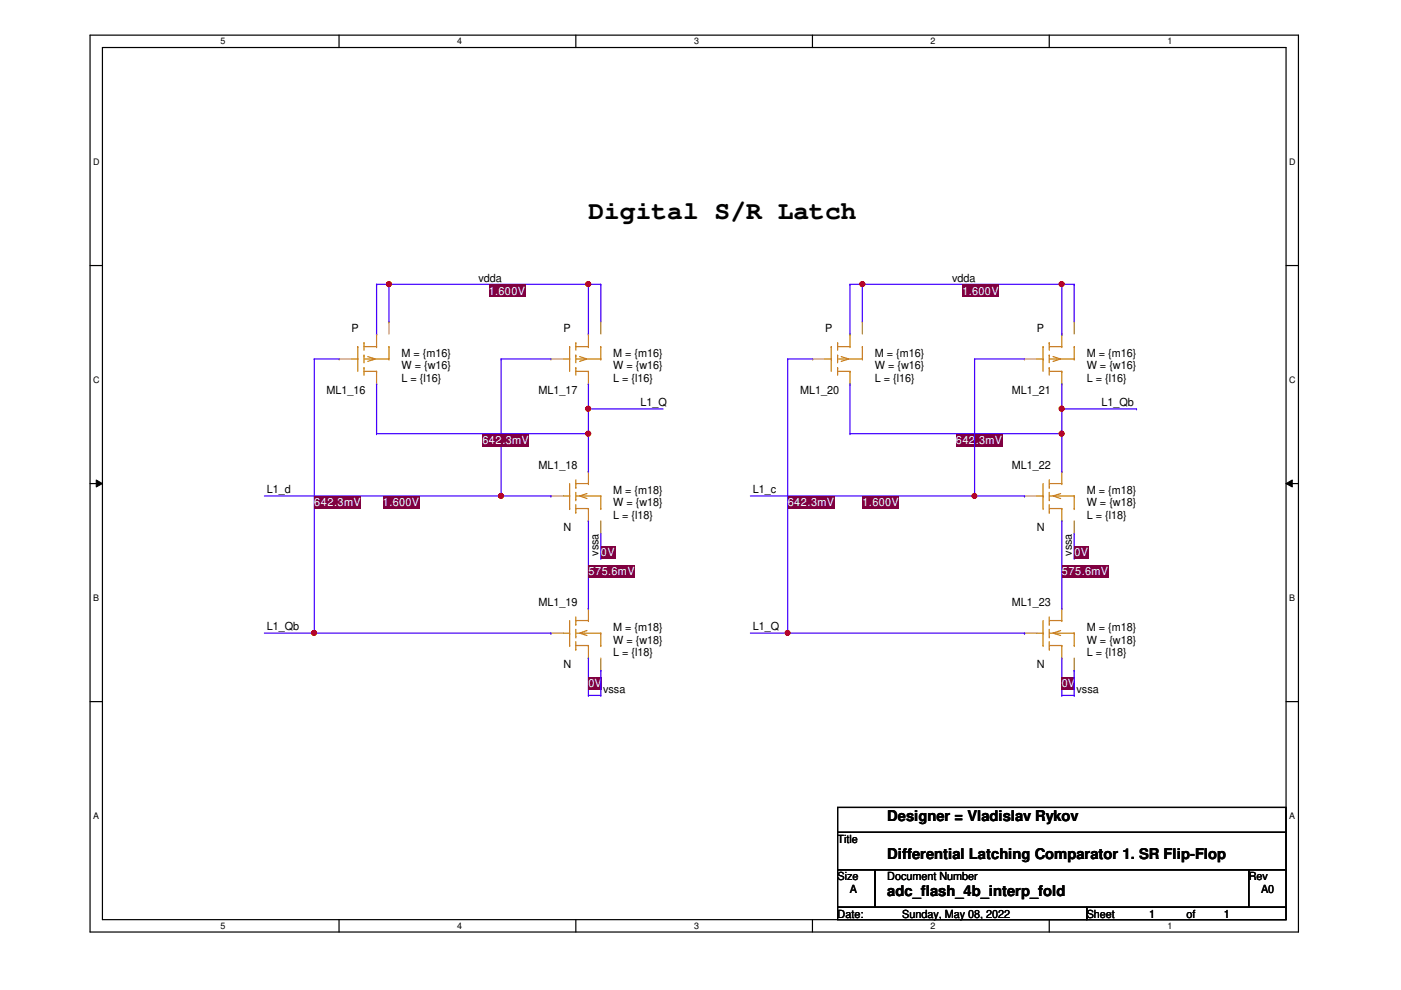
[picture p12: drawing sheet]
<svg xmlns="http://www.w3.org/2000/svg" width="297mm" height="210mm" viewBox="0 0 297 210" stroke-linecap="round" stroke-linejoin="round" font-family="sans-serif">
<g fill="none" stroke="#000" stroke-width=".25">
<path d="M19.1 7.5h256.2v190.1h-256.2zM21.7 10.1h251v184.9h-251zM71.9 7.5v2.6M122.1 7.5v2.6M172.3 7.5v2.6M222.5 7.5v2.6M19.1 56.3h2.6M272.7 56.3h2.6M19.1 102.5h2.6M272.7 102.5h2.6M19.1 148.8h2.6M272.7 148.8h2.6"/>
<path d="M177.6 171.2h95.1v5.3h-95.1zM177.6 176.5h95.1v7.9h-95.1zM71.9 195v2.6M122.1 195v2.6M172.3 195v2.6M177.6 184.4h7.9v8h-7.9zM177.6 192.4h52.8v2.6h-52.8zM185.5 184.4h79.3v8h-79.3zM222.5 195v2.6M230.4 192.4h42.3v2.6h-42.3zM264.8 184.4h7.9v8h-7.9z"/>
</g>
<path d="M20.4 101.8l1.3 .7-1.3 .8zM272.7 102.5l1.3-.7v1.5z" fill="#000"/>
<path d="M20.4 101.8l1.3 .7-1.3 .8zM272.7 102.5l1.3-.7v1.5z" fill="none" stroke="#000" stroke-width=".21"/>
<g fill="none" stroke="#cc8006" stroke-width=".25">
<path d="M74.5 76.1h1.4M75.9 73.5h.1M75.9 76.1h.1M75.9 73.5v5.2M77.2 78h.1M77.2 75.3h.1M77.2 72.7h.1M77.2 73.5h2.6M77.2 78.7h2.6M77.2 76.1h5.3M77.2 72.7v1.6M77.2 75.3v1.6"/>
<path d="M77.2 78v1.5M78 75.6l1.6 .5-1.6 .5M79.8 73.5h.1M79.8 78.7h.1M79.8 70.8h.1M79.8 70.8v2.7M79.8 78.7v2.7M82.5 73.5h.1M82.5 76.1h.1M82.5 73.5v2.6M119.5 76.1h1.3M120.8 73.5h.1"/>
<path d="M120.8 76.1h.1M120.8 73.5v5.2M122.1 78h.1M122.1 75.3h.1M122.1 72.7h.1M122.1 73.5h2.7M122.1 78.7h2.7M122.1 76.1h5.3M122.1 72.7v1.6M122.1 75.3v1.6M122.1 78v1.5M122.9 75.6l1.6 .5-1.6 .5"/>
<path d="M124.8 73.5h.1M124.8 78.7h.1M124.8 70.8h.1M124.8 70.8v2.7M124.8 78.7v2.7M127.4 73.5h.1M127.4 76.1h.1M127.4 73.5v2.6M174.9 76.1h1.3M176.2 73.5h.1M176.2 76.1h.1M176.2 73.5v5.2"/>
<path d="M177.6 78h.1M177.6 75.3h.1M177.6 72.7h.1M177.6 73.5h2.6M177.6 78.7h2.6M177.6 76.1h5.2M177.6 72.7v1.6M177.6 75.3v1.6M177.6 78v1.5M178.4 75.6l1.6 .5-1.6 .5M180.2 73.5h.1M180.2 78.7h.1"/>
<path d="M180.2 70.8h.1M180.2 70.8v2.7M180.2 78.7v2.7M182.8 73.5h.1M182.8 76.1h.1M182.8 73.5v2.6M219.8 76.1h1.3M221.1 73.5h.1M221.1 76.1h.1M221.1 73.5v5.2M222.5 78h.1M222.5 75.3h.1"/>
<path d="M222.5 72.7h.1M222.5 73.5h2.6M222.5 78.7h2.6M222.5 76.1h5.3M222.5 72.7v1.6M222.5 75.3v1.6M222.5 78v1.5M223.3 75.6l1.6 .5-1.6 .5M225.1 73.5h.1M225.1 78.7h.1M225.1 70.8h.1M225.1 70.8v2.7"/>
<path d="M225.1 78.7v2.7M227.8 73.5h.1M227.8 76.1h.1M227.8 73.5v2.6M79.8 81.4h.1M124.8 99.9h.1M124.8 81.4h.1M124.8 99.9v2.6M180.2 81.4h.1M225.1 81.4h.1M225.1 99.9h.1M225.1 99.9v2.6"/>
<path d="M119.5 105.2h1.3M120.8 107.8h.1M120.8 105.2h.1M120.8 102.5v5.3M122.1 103.3h.1M122.1 106h.1M122.1 108.6h.1M122.1 107.8h2.7M122.1 102.5h2.7M122.1 105.2h5.3M122.1 101.7v1.6M122.1 104.4v1.6"/>
<path d="M122.1 107v1.6M124.5 104.6l-1.6 .6 1.6 .5M124.8 107.8h.1M124.8 102.5h.1M124.8 110.4h.1M124.8 107.8v2.6M127.4 107.8h.1M127.4 105.2h.1M127.4 105.2v2.6M219.8 105.2h1.3M221.1 107.8h.1M221.1 105.2h.1"/>
<path d="M221.1 102.5v5.3M222.5 103.3h.1M222.5 106h.1M222.5 108.6h.1M222.5 101.7v1.6M222.5 104.4v1.6M222.5 107v1.6M222.5 107.8h2.6M222.5 102.5h2.6M222.5 105.2h5.3M224.9 104.6l-1.6 .6 1.6 .5M225.1 107.8h.1"/>
<path d="M225.1 102.5h.1M225.1 110.4h.1M225.1 107.8v2.6M227.8 107.8h.1M227.8 105.2h.1M227.8 105.2v2.6M119.5 134.2h1.3M120.8 136.9h.1M120.8 134.2h.1M120.8 131.6v5.3M122.1 132.4h.1M122.1 135h.1"/>
<path d="M122.1 137.7h.1M122.1 136.9h2.7M122.1 131.6h2.7M122.1 134.2h5.3M122.1 130.8v1.6M122.1 133.4v1.6M122.1 136.1v1.6M124.5 133.7l-1.6 .5 1.6 .5M124.8 136.9h.1M124.8 131.6h.1M124.8 139.5h.1M124.8 128.9h.1"/>
<path d="M124.8 128.9v2.7M124.8 136.9v2.6M127.4 136.9h.1M127.4 134.2h.1M127.4 134.2v2.7M219.8 134.2h1.3M221.1 136.9h.1M221.1 134.2h.1M221.1 131.6v5.3M222.5 132.4h.1M222.5 135h.1M222.5 137.7h.1"/>
<path d="M222.5 136.9h2.6M222.5 131.6h2.6M222.5 134.2h5.3M222.5 130.8v1.6M222.5 133.4v1.6M222.5 136.1v1.6M224.9 133.7l-1.6 .5 1.6 .5M225.1 136.9h.1M225.1 131.6h.1M225.1 139.5h.1M225.1 128.9h.1M225.1 128.9v2.7"/>
<path d="M225.1 136.9v2.6M227.8 136.9h.1M227.8 134.2h.1M227.8 134.2v2.7"/>
</g>
<g fill="none" stroke="#a84" stroke-width=".25">
<path d="M71.9 76.1h.1M71.9 76.1h2.6M79.8 70.8h.1M82.5 68.2h.1M82.5 68.2v2.6M116.8 76.1h.1M116.8 76.1h2.7M124.8 70.8h.1M127.4 68.2h.1M127.4 68.2v2.6M172.3 76.1h.1M172.3 76.1h2.6"/>
<path d="M180.2 70.8h.1M182.8 68.2h.1M182.8 68.2v2.6M217.2 76.1h.1M217.2 76.1h2.6M225.1 70.8h.1M227.8 68.2h.1M227.8 68.2v2.6M79.8 81.4h.1M124.8 99.9h.1M124.8 81.4h.1M180.2 81.4h.1"/>
<path d="M225.1 81.4h.1M225.1 99.9h.1M116.8 105.2h.1M116.8 105.2h2.7M124.8 110.4h.1M127.4 113.1h.1M127.4 110.4v2.7M217.2 105.2h.1M217.2 105.2h2.6M225.1 110.4h.1M227.8 113.1h.1M227.8 110.4v2.7"/>
<path d="M116.8 134.2h.1M116.8 134.2h2.7M124.8 139.5h.1M124.8 128.9h.1M127.4 139.5v2.7M217.2 134.2h.1M217.2 134.2h2.6M225.1 139.5h.1M225.1 128.9h.1M227.8 139.5v2.7M127.4 142.2h.1M227.8 142.2h.1"/>
</g>
<path d="M79.8 60.3h.1M79.8 60.3v10.5M79.8 60.3h47.6M82.5 60.3h.1M82.5 60.3v7.9M124.8 60.3h.1M124.8 60.3v10.5M127.4 60.3h.1M127.4 60.3v7.9" fill="none" stroke="#4200ff" stroke-width=".25"/>
<circle cx="124.7" cy="60.2" r=".51" fill="#f00"/>
<circle cx="124.7" cy="60.2" r=".51" fill="none" stroke="#f00" stroke-width=".25"/>
<circle cx="82.5" cy="60.2" r=".51" fill="#f00"/>
<circle cx="82.5" cy="60.2" r=".51" fill="none" stroke="#f00" stroke-width=".25"/>
<path d="M103.6 60.3h7.8v2.7h-7.8z" fill="#800040"/>
<path d="M124.8 86.7h.1M124.8 81.4v5.3M124.8 110.4v18.5M124.8 128.9h.1" fill="none" stroke="#4200ff" stroke-width=".25"/>
<g fill="#800040">
<path d="M124.8 119.7h2.8v2.8h-2.8z"/>
<path d="M127.6 119.7h7v2.8h-7z"/>
</g>
<path d="M56 105.2h50.3M106.3 105.2h.1M56 134.2h10.6M66.6 134.2h.1" fill="none" stroke="#4200ff" stroke-width=".25"/>
<path d="M81.2 105.2h7.7v2.7h-7.7z" fill="#800040"/>
<path d="M106.3 76.1h.1M106.3 76.1h10.5M106.3 76.1v29.1M106.3 105.2h.1" fill="none" stroke="#4200ff" stroke-width=".25"/>
<circle cx="106.2" cy="105.2" r=".51" fill="#f00"/>
<circle cx="106.2" cy="105.2" r=".51" fill="none" stroke="#f00" stroke-width=".25"/>
<path d="M66.6 76.1h.1M66.6 76.1h5.3M66.6 76.1v58.1M106.3 105.2h10.5M116.8 105.2h.1M66.6 134.2h.1" fill="none" stroke="#4200ff" stroke-width=".25"/>
<circle cx="66.6" cy="134.2" r=".51" fill="#f00"/>
<circle cx="66.6" cy="134.2" r=".51" fill="none" stroke="#f00" stroke-width=".25"/>
<g fill="#800040">
<path d="M66.6 105.2h4.2v2.7h-4.2z"/>
<path d="M70.9 105.2h5.6v2.7h-5.6z"/>
</g>
<path d="M79.8 91.9h.1M79.8 81.4v10.5M79.8 91.9h45M124.8 91.9h.1M66.6 134.2h50.2M116.8 134.2h.1" fill="none" stroke="#4200ff" stroke-width=".25"/>
<circle cx="124.7" cy="91.9" r=".51" fill="#f00"/>
<circle cx="124.7" cy="91.9" r=".51" fill="none" stroke="#f00" stroke-width=".25"/>
<g fill="#800040">
<path d="M102.3 91.9h4.2v2.8h-4.2z"/>
<path d="M106.5 91.9h5.7v2.8h-5.7z"/>
</g>
<path d="M124.8 99.9h.1M124.8 86.7h.1M124.8 91.9v8M124.8 86.7h15.8" fill="none" stroke="#4200ff" stroke-width=".25"/>
<circle cx="124.7" cy="86.7" r=".51" fill="#f00"/>
<circle cx="124.7" cy="86.7" r=".51" fill="none" stroke="#f00" stroke-width=".25"/>
<path d="M124.8 86.7h.1M124.8 86.7v5.2M124.8 139.5v7.9M124.8 147.4h.1" fill="none" stroke="#4200ff" stroke-width=".25"/>
<path d="M124.8 143.5h2.8v2.7h-2.8z" fill="#800040"/>
<path d="M127.4 118.4h.1M127.4 113.1v5.3M124.8 147.4h2.6M127.4 147.4h.1M127.4 142.2h.1M127.4 142.2v5.2" fill="none" stroke="#4200ff" stroke-width=".25"/>
<path d="M127.4 115.7h3.1v2.8h-3.1z" fill="#800040"/>
<path d="M180.2 60.3h.1M180.2 60.3v10.5M180.2 60.3h44.9M182.8 60.3h.1M182.8 60.3v7.9M225.1 60.3h.1M227.8 60.3h.1M227.8 60.3v7.9" fill="none" stroke="#4200ff" stroke-width=".25"/>
<circle cx="182.8" cy="60.2" r=".51" fill="#f00"/>
<circle cx="182.8" cy="60.2" r=".51" fill="none" stroke="#f00" stroke-width=".25"/>
<circle cx="225.1" cy="60.2" r=".51" fill="#f00"/>
<circle cx="225.1" cy="60.2" r=".51" fill="none" stroke="#f00" stroke-width=".25"/>
<path d="M204 60.3h7.8v2.7h-7.8z" fill="#800040"/>
<path d="M225.1 70.8h.1M227.8 60.3h.1M227.8 60.3h-2.7v10.5M225.1 86.7h.1M225.1 81.4v5.3M225.1 110.4v18.5M225.1 128.9h.1" fill="none" stroke="#4200ff" stroke-width=".25"/>
<g fill="#800040">
<path d="M225.1 119.7h4.2v2.8h-4.2z"/>
<path d="M229.4 119.7h5.6v2.8h-5.6z"/>
</g>
<path d="M225.1 139.5v7.9M225.1 147.4h.1" fill="none" stroke="#4200ff" stroke-width=".25"/>
<path d="M225.1 143.5h2.8v2.7h-2.8z" fill="#800040"/>
<path d="M227.8 118.4h.1M227.8 113.1v5.3M225.1 147.4h2.7M227.8 147.4h.1M227.8 142.2h.1M227.8 142.2v5.2" fill="none" stroke="#4200ff" stroke-width=".25"/>
<path d="M227.8 115.7h3v2.8h-3z" fill="#800040"/>
<path d="M159.1 105.2h47.5M206.6 105.2h.1" fill="none" stroke="#4200ff" stroke-width=".25"/>
<path d="M182.9 105.2h7.7v2.7h-7.7z" fill="#800040"/>
<path d="M180.2 91.9h.1M180.2 81.4v10.5M180.2 91.9h44.9M225.1 91.9h.1M159.1 134.2h7.9M167 134.2h.1" fill="none" stroke="#4200ff" stroke-width=".25"/>
<circle cx="225.1" cy="91.9" r=".51" fill="#f00"/>
<circle cx="225.1" cy="91.9" r=".51" fill="none" stroke="#f00" stroke-width=".25"/>
<g fill="#800040">
<path d="M202.6 91.9h4.2v2.8h-4.2z"/>
<path d="M206.9 91.9h5.7v2.8h-5.7z"/>
</g>
<path d="M167 76.1h.1M167 76.1h5.3M167 76.1v58.1M225.1 99.9h.1M225.1 91.9v8M167 134.2h.1" fill="none" stroke="#4200ff" stroke-width=".25"/>
<circle cx="167" cy="134.2" r=".5" fill="#f00"/>
<circle cx="167" cy="134.2" r=".5" fill="none" stroke="#f00" stroke-width=".25"/>
<g fill="#800040">
<path d="M167 105.2h4.2v2.7h-4.2z"/>
<path d="M171.2 105.2h5.7v2.7h-5.7z"/>
</g>
<path d="M206.6 76.1h.1M206.6 76.1h10.6M206.6 76.1v29.1M206.6 105.2h.1M167 134.2h50.2M217.2 134.2h.1" fill="none" stroke="#4200ff" stroke-width=".25"/>
<circle cx="206.6" cy="105.2" r=".5" fill="#f00"/>
<circle cx="206.6" cy="105.2" r=".5" fill="none" stroke="#f00" stroke-width=".25"/>
<path d="M225.1 91.9h.1M241 86.7h.1M241 86.7h-15.9v5.2M206.6 105.2h10.6M217.2 105.2h.1" fill="none" stroke="#4200ff" stroke-width=".25"/>
<circle cx="225.1" cy="86.7" r=".51" fill="#f00"/>
<circle cx="225.1" cy="86.7" r=".51" fill="none" stroke="#f00" stroke-width=".25"/>
<circle cx="124.7" cy="60.2" r=".51" fill="#f00"/>
<circle cx="124.7" cy="60.2" r=".51" fill="none" stroke="#f00" stroke-width=".25"/>
<circle cx="82.5" cy="60.2" r=".51" fill="#f00"/>
<circle cx="82.5" cy="60.2" r=".51" fill="none" stroke="#f00" stroke-width=".25"/>
<circle cx="106.2" cy="105.2" r=".51" fill="#f00"/>
<circle cx="106.2" cy="105.2" r=".51" fill="none" stroke="#f00" stroke-width=".25"/>
<circle cx="66.6" cy="134.2" r=".51" fill="#f00"/>
<circle cx="66.6" cy="134.2" r=".51" fill="none" stroke="#f00" stroke-width=".25"/>
<circle cx="124.7" cy="91.9" r=".51" fill="#f00"/>
<circle cx="124.7" cy="91.9" r=".51" fill="none" stroke="#f00" stroke-width=".25"/>
<circle cx="124.7" cy="86.7" r=".51" fill="#f00"/>
<circle cx="124.7" cy="86.7" r=".51" fill="none" stroke="#f00" stroke-width=".25"/>
<circle cx="182.8" cy="60.2" r=".51" fill="#f00"/>
<circle cx="182.8" cy="60.2" r=".51" fill="none" stroke="#f00" stroke-width=".25"/>
<circle cx="225.1" cy="60.2" r=".51" fill="#f00"/>
<circle cx="225.1" cy="60.2" r=".51" fill="none" stroke="#f00" stroke-width=".25"/>
<circle cx="225.1" cy="91.9" r=".51" fill="#f00"/>
<circle cx="225.1" cy="91.9" r=".51" fill="none" stroke="#f00" stroke-width=".25"/>
<circle cx="167" cy="134.2" r=".5" fill="#f00"/>
<circle cx="167" cy="134.2" r=".5" fill="none" stroke="#f00" stroke-width=".25"/>
<circle cx="206.6" cy="105.2" r=".5" fill="#f00"/>
<circle cx="206.6" cy="105.2" r=".5" fill="none" stroke="#f00" stroke-width=".25"/>
<circle cx="225.1" cy="86.7" r=".51" fill="#f00"/>
<circle cx="225.1" cy="86.7" r=".51" fill="none" stroke="#f00" stroke-width=".25"/>
<text font-size="5.5" x="124.8" y="46.4">Digital S/R Latch</text>
<g font-size="3.1">
<text x="188.1" y="174.1">Designer = Vladislav Rykov</text>
<text x="188.1" y="182.1">Differential Latching Comparator 1. SR Flip-Flop</text>
<text x="188.1" y="190">adc_flash_4b_interp_fold</text>
</g>
<g font-size="2.4">
<text x="101.5" y="59.8">vdda</text>
<text x="201.8" y="59.8">vdda</text>
<text x="74.5" y="70.4">P</text>
<text x="119.5" y="70.4">P</text>
<text x="174.9" y="70.4">P</text>
<text x="219.8" y="70.4">P</text>
<text x="85.1" y="75.7">M = {m16}</text>
<text x="130" y="75.7">M = {m16}</text>
<text x="185.5" y="75.7">M = {m16}</text>
<text x="230.4" y="75.7">M = {m16}</text>
<text x="69.3" y="83.6">ML1_16</text>
<text x="85.1" y="80.9">L = {l16}</text>
<text x="85.1" y="78.3">W = {w16}</text>
<text x="114.2" y="83.6">ML1_17</text>
<text x="130" y="80.9">L = {l16}</text>
<text x="130" y="78.3">W = {w16}</text>
<text x="169.6" y="83.6">ML1_20</text>
<text x="185.5" y="80.9">L = {l16}</text>
<text x="185.5" y="78.3">W = {w16}</text>
<text x="214.5" y="83.6">ML1_21</text>
<text x="230.4" y="80.9">L = {l16}</text>
<text x="230.4" y="78.3">W = {w16}</text>
<text x="135.8" y="86">L1_Q</text>
<text x="233.6" y="86">L1_Qb</text>
<text x="114.2" y="99.4">ML1_18</text>
<text x="214.5" y="99.4">ML1_22</text>
<text x="56.6" y="104.4">L1_d</text>
<text x="130" y="104.7">M = {m18}</text>
<text x="130" y="107.4">W = {w18}</text>
<text x="159.6" y="104.4">L1_c</text>
<text x="230.4" y="104.7">M = {m18}</text>
<text x="230.4" y="107.4">W = {w18}</text>
<text x="119.5" y="112.6">N</text>
<text x="130" y="110">L = {l18}</text>
<text x="219.8" y="112.6">N</text>
<text x="230.4" y="110">L = {l18}</text>
<text x="126.9" y="117.9" transform="rotate(-90 126.9 117.9)">vssa</text>
<text x="227.2" y="117.9" transform="rotate(-90 227.2 117.9)">vssa</text>
<text x="114.2" y="128.5">ML1_19</text>
<text x="214.5" y="128.5">ML1_23</text>
<text x="56.6" y="133.5">L1_Qb</text>
<text x="130" y="133.8">M = {m18}</text>
<text x="130" y="136.4">W = {w18}</text>
<text x="159.6" y="133.5">L1_Q</text>
<text x="230.4" y="133.8">M = {m18}</text>
<text x="230.4" y="136.4">W = {w18}</text>
<text x="119.5" y="141.7">N</text>
<text x="130" y="139.1">L = {l18}</text>
<text x="219.8" y="141.7">N</text>
<text x="230.4" y="139.1">L = {l18}</text>
<text x="127.9" y="146.9">vssa</text>
<text x="228.3" y="146.9">vssa</text>
<text x="177.6" y="178.7">Title</text>
<text x="177.6" y="186.6">Size</text>
<text x="180.2" y="189.3">A</text>
<text x="188.1" y="186.6">Document Number</text>
<text x="264.8" y="186.6">Rev</text>
<text x="267.4" y="189.3">A0</text>
<text x="177.6" y="194.6">Date:</text>
<text x="191.3" y="194.6">Sunday, May 08, 2022</text>
<text x="230.4" y="194.6">Sheet</text>
<text x="243.6" y="194.6">1</text>
<text x="251.5" y="194.6">of</text>
<text x="259.5" y="194.6">1</text>
</g>
<g font-size="2.4" fill="#fff">
<text x="103.6" y="62.5">1.600V</text>
<text x="204" y="62.5">1.600V</text>
<text x="102.3" y="94.1">642</text>
<text x="106.5" y="94.1">.3mV</text>
<text x="202.6" y="94.1">642</text>
<text x="206.9" y="94.1">.3mV</text>
<text x="66.6" y="107.4">642</text>
<text x="70.9" y="107.4">.3mV</text>
<text x="81.2" y="107.4">1.600V</text>
<text x="167" y="107.4">642</text>
<text x="171.2" y="107.4">.3mV</text>
<text x="182.9" y="107.4">1.600V</text>
<text x="127.4" y="117.9">0V</text>
<text x="227.8" y="117.9">0V</text>
<text x="124.8" y="121.9">57</text>
<text x="127.6" y="121.9">5.6mV</text>
<text x="225.1" y="121.9">575</text>
<text x="229.4" y="121.9">.6mV</text>
<text x="124.8" y="145.7">0V</text>
<text x="225.1" y="145.7">0V</text>
</g>
<g font-size="1.9">
<text x="46.8" y="9.4">5</text>
<text x="96.9" y="9.4">4</text>
<text x="147.2" y="9.4">3</text>
<text x="197.3" y="9.4">2</text>
<text x="247.5" y="9.4">1</text>
<text x="19.8" y="34.9">D</text>
<text x="273.3" y="34.9">D</text>
<text x="19.8" y="81.1">C</text>
<text x="273.3" y="81.1">C</text>
<text x="19.8" y="127.3">B</text>
<text x="273.3" y="127.3">B</text>
<text x="19.8" y="173.6">A</text>
<text x="273.3" y="173.6">A</text>
<text x="46.8" y="196.9">5</text>
<text x="96.9" y="196.9">4</text>
<text x="147.2" y="196.9">3</text>
<text x="197.3" y="196.9">2</text>
<text x="247.5" y="196.9">1</text>
</g>
</svg>
